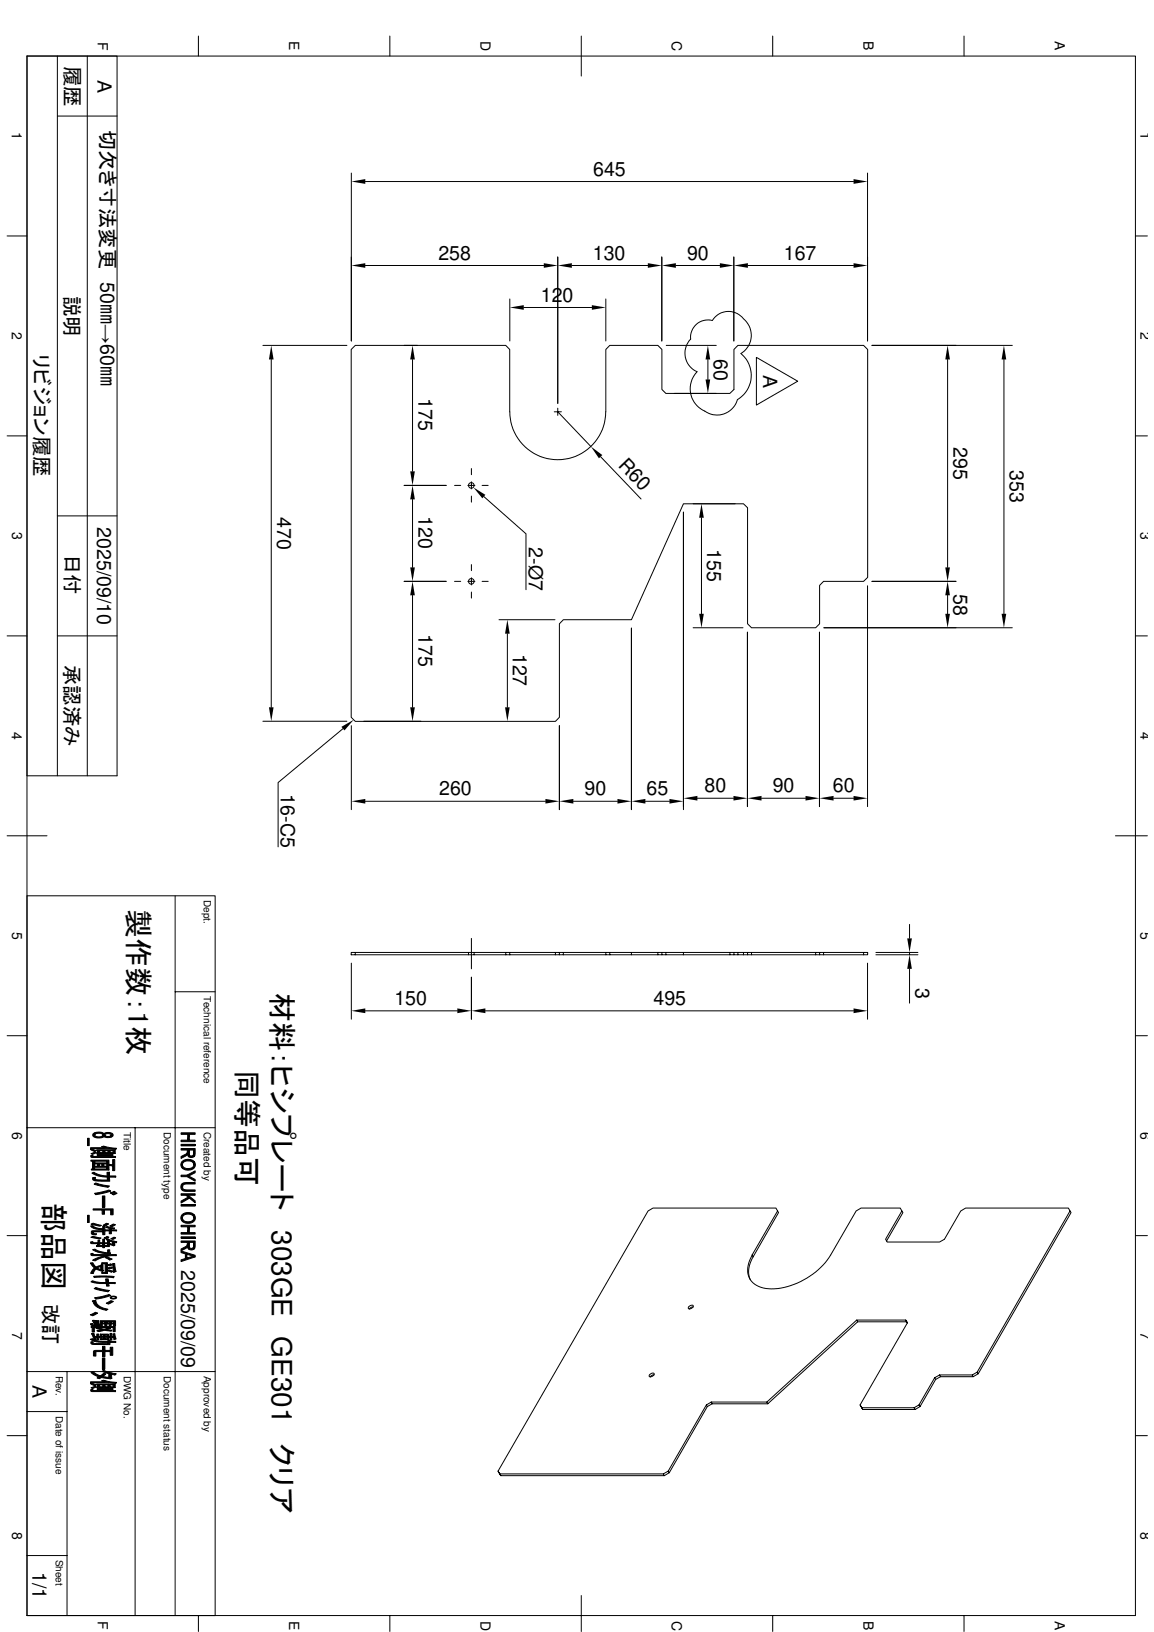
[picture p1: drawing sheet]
<svg xmlns="http://www.w3.org/2000/svg" width="210mm" height="297mm" viewBox="0 0 210 297" stroke-linecap="round" stroke-linejoin="round" font-family="sans-serif">
<g fill="none" stroke="#000" stroke-width=".18">
<path d="M4.9 10.2h201.6v283.8h-201.6zM4.9 10.2h16.4v131h-16.4M10.4 10.2v131M15.9 10.2v131M36.1 6.6v3.6M70.9 6.6v3.6M105.7 6.6v7.2M140.5 6.6v3.6M175.3 6.6v3.6M10.4 21.1h10.9M63.9 31.5v30.6M66.4 33h88.9"/>
<path d="M157.8 31.5v30.6M1.3 42.9h3.6M66.4 48.3h32.5M92.7 54.4v7.7M95.3 56h12.4M101.5 46.8v26.6M104 48.3h13.8M110.2 54.4v7.7M120.4 46.8v15.3M122.9 48.3h8M133.5 46.8v15.3M135.2 58a3.4 3.4 0 0 0-5.6 .3"/>
<path d="M135.2 58a3.9 3.9 0 0 1-.4 6.3 5.1 5.1 0 0 1-.7 8.4 3.9 3.9 0 0 1-6.3 1.9 4.5 4.5 0 0 1-1-7 3.7 3.7 0 0 1-1.2-5.9 3.2 3.2 0 0 1 4-3.4M136 48.3h19.3M206.5 42.9h2.2M1.3 79.3h3.6M47.8 62.9h15.3M49.3 65.4v63.3M63.9 63.6l.7-.7h27.4l.7 .7v11.4a8.7 8.7 0 0 0 8.8 8.7 8.7 8.7 0 0 0 8.7-8.7v-11.4l.7-.7h8.8l.7 .7v7.3l.7 .7h11.7l.7-.7v-7.3l.7-.7h22.9l.7 .7v41.5l-.7 .7h-7.3l-.7 .8v6.9l-.7 .8h-11.7l-.7-.8v-21.1l-.8-.7h-10.9l-9.4 21.1h-12.4l-.8 .7v17.1l-.7 .7h-36.4l-.7-.7zM73.5 62.9h2.5M75 65.4v20.4M100.8 75h1.3M101.5 74.3v1.3M101.5 75l6 6.3"/>
<path d="M121.2 62.9h9.1M122.6 71.6h7.7M128.8 65.4v3.7M137.6 65l7.5 4.4-7.5 4.3zM140.1 69.4h.1M158.6 62.9h25.5M172.4 65.4v37.9M182.6 65.4v46.3M206.5 79.3h2.2M10.4 93.9h10.9M73.5 88.3h7.7M75 90.9v12.4"/>
<path d="M82.7 88.3h1.1M85.1 88.3h1.3M85.7 85.3v1.1M85.7 87.7v1.3M85.7 90.3v1.1M87.7 88.3h1.1M88 90.4l7.7 6.8v10.1M109.2 83.1l7.4 7.7M124.3 93.2v54.2M126.1 91.7h7.6M127.6 94.2v17.5M1.3 115.7h3.6"/>
<path d="M10.4 115.7h10.9M73.5 105.8h7.7M75 108.4v20.3M82.7 105.8h1.1M85.1 105.8h1.3M85.7 102.8v1.1M85.7 105.2v1.3M85.7 107.8v1.1M87.7 105.8h1.1M90.8 112.8h10.1M92.3 115.3v13.4M114.9 114.3v33.1"/>
<path d="M126.1 114.3h9M136 115.1v31.7M149.1 115.1v31.7M149.9 114.3h34.2M157.8 106.6v40.2M158.6 105.8h15.3M172.4 108.4v3.3M206.5 115.7h2.2M47.8 131.3h15.3M62.4 132.6l-11.8 9.8v11.7M63.9 132.1v15.3M66.2 131.3h10.4"/>
<path d="M101.7 132.1v15.3M1.3 152.1h7.3M66.4 145.8h32.8M104.3 145.8h8M117.4 145.8h4.4M126.9 145.3h6.5M138.5 145.3h8M151.6 145.3h3.7M202.9 152.1h5.8M4.9 163h34.2v131M31.9 163v131M63.9 175.3v10.2"/>
<path d="M64.6 173.4h-.7v.4h.7v-.4h36.4M85.2 173.4v.4M85.7 170.8v5.5M85.7 177.9v7.6M86.2 173.4v.4M92 173.4v.4M92.7 173.4v.4M101.7 173.4h-.7v.4h-36.4M102.5 173.4h-.8v.4h-.7M110.2 173.4v.4M110.9 173.4v.4M114.9 173.4h-12.4v.4h-.8"/>
<path d="M119.7 173.4v.4M120.4 173.4v.4M121.1 173.4v.4M124.3 173.4h-9.4v.4h-12.4M132.8 173.4v.4M133.5 173.4v.4M134.2 173.4v.4M135.2 173.4h-10.9v.4h-9.4M136 173.4h-.8v.4h-10.9M136.7 173.4h-.7v.4h-.8M148.4 173.4h-11.7v.4h-.7M149.1 173.4h-.7v.4h-11.7"/>
<path d="M149.8 173.4h-.7v.4h-.7M149.8 173.8h7.3v-.4h.7v.4h-.7M157.1 173.4h-7.3v.4h-.7M157.8 175.3v10.2M159.3 173.4h7.7M159.3 173.8h7.7M165.4 168.3v2.5M165.4 173.4v.4M165.4 176.3v6.3M1.3 188.5h3.6M31.9 180.5h7.2M66.4 184h16.8"/>
<path d="M88.3 184h67M206.5 188.5h2.2M4.9 205.3h34.2M15.9 207.2h.3v1.3h-.3zM16.4 209.2l.4-.1 .7 .3-.4 .2zM16.5 208.9h2.5l.1-.2 2.1 .3-.2 .2-1.2-.2-3.3 .1zM16.5 210.3h.4l.1 .2h4v.2h-4.3l-.2-.2zM16.5 211.2h3.3v.7l.7 .1v-.9h.4v2h-.4v-.9l-.7-.1v.9a2.42 2.42 0 0 1-.4-1.7h-2.2v.6l-.4 .9v-1.5h-.3zM16.6 210l.7-.3 .2 .1-.7 .3zM16.7 213.5l.4-.1 1 .4 1.4 .2v.2l-1.8-.2zM16.8 214.3h.6l-.1 .6-.4-.2zM16.9 206.4l.3-.2v.4a.98 .98 0 0 0 1.5 0v.4l-.7 .1a.8 .8 0 0 1-1.1-.6z"/>
<path d="M17.1 215.5l.3-.2 2.5 .6-.3 .2zM17.2 206.2l.4-.1a1.75 1.75 0 0 1 1.3 .2 1.18 1.18 0 0 1 1.7 .3l-.1 .2-.3 .2v-.4a.73 .73 0 0 0-1.1 0l-.1 .3-.1-.1-.2 .2v-.4a.98 .98 0 0 0-1.5 0zM17.2 211.3v.4h2.2v.2h-.5l-.4 .4v-.4h-.4l-.4 .4v-.4h-.5zM17.2 212.3h.5l.4-.4v.4h.4l.4-.4v.4h.5v.5v-.4h-2.2zM17.2 211.9v.9h2.2v-.5l.4 .7h-3.2v-.2h.2zM17.2 217.2l2.6-.6 .4 .2-2.6 .6h-.2zM17.3 214.5l.4 .2 1.8 .1 .4-1.4 .1 1.6-2.6-.1zM17.6 209.3h3.4v.7l-.4-.2v-.4h-.6l-.4 .4v-.4h-.5l-.4 .4v-.4h-.6l-.4 .4v-.4h-.1zM17.6 209.8l.5-.4v.4h.6l.4-.4v.4h.5l.4-.4v.4h.6l.4 .2h-3.4zM17.7 210.1h2.9v.2h-2.9zM18.5 208.7l.4-.1 .2 .1-.1 .2zM18.6 217.7h.5v2h-.5z"/>
<path d="M19.1 206.6a.73 .73 0 0 0 1.1 0v.4l-.4 .1-.8-.2zM19.5 213.4h.4l-.4 1.4zM19.9 213.4v.6h1.2l-.1 .3-1.1-.1zM20 217.1l.7-.3 .3 .2-.7 .3zM20.4 217.4l.7-.3 .2 .1-.6 .3zM24.6 205.3v88.7M32.9 207.5h1.2l.3-1v1h1.1v.3h-2.6zM32.9 206.2h2.6v.3h-1.1l-.3 1v-1h-1.2zM32.9 208.3h2.6v.3h-2.6zM32.9 210.5l1-.5 .2-.4v.5l-.1 .2-1.1 .5zM32.9 209h2.6l-.1 1.4-.1 .1-.1-1.2h-.8l-.1 1.2-.2-.4v-.8h-1.2zM32.9 213.9h1.1l1.5 .8v.3l-1.5-.8h-1.1z"/>
<path d="M32.9 218.6l1.3-.7 .3 .2-1.6 .9zM32.9 217.3h2.6v.3h-2.6zM32.9 219.2h2.6v.3h-2.6zM33.1 215.5l.1-.1v.6a.56 .56 0 0 0 .8 .6h1.5v.2h-1.5a.84 .84 0 0 1-1-.3 .84 .84 0 0 1 .1-1zM33.2 211.3l.7-.3 .7 .1 .7 .3-.1 .6a1.15 1.15 0 0 0-1.8-.4l-.2 .3v.7l-.3-.5v-.4zM33.2 212a1.16 1.16 0 0 0 2 .3l.1-.9 .2 .3v.6l-.4 .5-.5 .1h-.8l-.5-.2zM33.2 215.4l.7-.2h1.6v.3h-1.5a.58 .58 0 0 0-.8 .5zM33.8 217.6h.4l1.3 1v.3zM34 213.9l1.5-.8v.3l-1.2 .7zM34.4 209.3v.6a.42 .42 0 0 0 .4 .5 .42 .42 0 0 0 .4-.4l.1 .5-.4 .2-.5-.1zM1.3 224.9h3.6M15.9 221.2h.3v1.3h-.3z"/>
<path d="M16.4 239.3l.9-.5 .5 .2-.9 .5zM16.4 229.9l.5-.1 .1 .3a.61 .61 0 0 0 1.1 .3l.3-.1v.8v-.6l-.7 .3-.1 .2-.2-.1-.2 .3v-.4zM16.5 223.1h.4l.6 .4 1.2 .1v.4v-.2l-1.7-.2zM16.5 226h.4l.1 .2h.8v.5v-.3h-1.1l-.2-.1zM16.5 225.2l.4-.2 1.5 .3-.3 .2zM16.5 228.2l.4-.1 .1 .2h4.2v.2l-1.8 .2-.1 .3-.1-.5h-2.4l-.3-.1zM16.6 233.3l.2-.2 1.1 .3h1.4v.2h-1.7zM16.6 222.8l.3-.2 1.5 .4-.2 .2zM16.7 224.1l2-.1v-.8h.4v.7h.8v.1h-.8v.7h-.4v-.5h-1.6l-.1 .5h-.2l-.2-.2zM16.8 236.8l.6-.1 .1 .5 .4 .4 .9 .5 .8 .2-.3 .2-1.5-.5-.5-.4-.4-.7zM16.8 229.4l1.1-.5 1.3-.4v.4l-.2-.1-.4 .1-1.3 .6zM16.8 227.5l.5-.1 .6 .3 1.5 .3h.2v-.5h.4v.5l.1 .1-.3 .2-1.1-.2-1-.2z"/>
<path d="M16.9 220h3.7v1.1h-.5v-.9h-1.1v.8h-.4v-.8h-1.7zM16.9 231l.3-.2v.4l-.2 .6h-.5zM17 224.3v.2l.6 .1-.1 .1h-.5zM17 232.3h3.8a.37 .37 0 0 1-.6 .2h-3.1zM17.1 234.5l.3-.2 2.5 .6-.3 .2zM17.2 236.2l2.6-.6 .4 .2-2.7 .7zM17.7 230.8l.7 .3v-1h.3v1.1h.2l-.3 .2-.8-.3-.2-.1zM17.8 225.7h.3v1h.6v-1.2h.3v1.2h.6l.1-1.2 .9 .4-.1 .6v-.4l-.6-.2v1h-.9v.2h-.3v-.2h-1.2v-.2h.3zM18.1 226.2h.6v.5v-.3h-.6zM18.5 231.6h.6l.4 .2h-1zM18.5 229.8h1v1.3l1.1 .3-.3 .2-.8-.3v.5l-.4-.2v-1.6h-.6zM18.8 223l.5-.3 .4 .1-.5 .3z"/>
<path d="M18.9 225.3l.6-.3 .3 .2-.5 .3zM19 226.2h.6v.2h-.6zM19.2 223.4l.3-.2 1.3 .3-.1 .2-.4-.1v1h-.4v-1zM19.2 232.8h.5l-.3 1.3zM19.3 225.6l.4-.1-.1 1.2v-.9zM19.3 237.2l.9-.5 .4 .2-.9 .5zM19.4 228.7l.5 .3v.3l-.6-.3zM19.6 230.2l.6-.2 .2 .2-.5 .2zM19.6 230.8l.7-.2 .2 .2-.6 .2zM19.7 232.9l.2 1.2h-.5zM19.7 233.4h1.3v.2h-1.3zM19.9 225.9v.4l.6 .2 .1-.6h.1l.2 .7-.3 .2-.7-.3z"/>
<path d="M19.9 229l.5 .2-.5 .1zM20 223.1l.6-.3 .4 .1-.6 .4zM20.1 236.1l.6-.2 .3 .1v.2l-.3-.2a.33 .33 0 0 0-.3 0 .33 .33 0 0 0-.1 .4l-.2-.2zM20.2 225.5l.5-.3 .3 .1-.4 .3zM20.3 223.6v.3h.9v.1h-.9zM20.3 236.2l.4 .1 .3-.1v-.2l.2 .1a.5 .5 0 0 1-.3 .4 .5 .5 0 0 1-.6-.1zM20.5 230h.3l.3 1.4-.4 .2zM20.6 231.6h.1zM20.7 225.9l.6 .1-.2 .2-.3-.1zM32.9 224.3h1.2l.3-1v1h1.1v.3h-2.6zM32.9 223h2.6v.3h-1.1l-.3 1v-1h-1.2zM32.9 225.1h2.6v.3h-2.6z"/>
<path d="M32.9 227.3l1-.5 .2-.4v.5l-.2 .3-1 .5zM32.9 225.9h2.6l-.1 1.3-.1 .2-.1-1.3h-.8v1.3l-.3-.4v-.9h-1.2zM32.9 227.7l2.6 .8v.3l-1.5-.5-.3 .8v-.9l-.8-.2zM32.9 229.3l.8-.2 .3-.8v.7l1.2-.4 .3 .2-2.6 .8zM33.1 221.1l.6-.4h1l.6 .3-.1 .7a1.15 1.15 0 0 0-1.8-.4l-.2 .3v.7l-.1-.1a.83 .83 0 0 1 0-1.1zM33.2 221.7l.1 .3 .2 .2 .9 .2a.77 .77 0 0 0 .8-.7l.1-.7 .2 .4v.6l-.4 .4-.7 .3-.6-.1-.5-.2zM34.4 226.1v.6a.42 .42 0 0 0 .4 .5 .42 .42 0 0 0 .4-.4l.1 .6-.4 .1-.5-.1zM125.2 237.9a.55 .55 0 0 1 .9-.2 .58 .58 0 0 1-.9 .4zM126.1 237.9h-.3l-.4 .4M137 228.7a4.5 4.5 0 0 0-.5 4.2M137 228.7l4.6-8-.5-.8h-22.3l-.9 .5-27.3 47.4 .5 .8-.2-.3h29.7M141.4 220.4l-4.6 8 .2 .3"/>
<path d="M161.3 225.8l2.9-5.1-.5-.8h-7.1l-.9 .5-4.6 8a13.5 13.5 0 0 1-11.2 6.2 3.7 3.7 0 0 1-3.9-3.1l.2-1.7 .6-1.4M164 220.4l-2.9 5.2 .3 .5h9.5l.9-.5 3-5.2 .8-.5h18.7l.5 .8-16.9 29.3M194.6 220.4l-16.9 29.3 .2 .3-.9 .6M206.5 224.9h2.2M4.9 256.9h7.3M4.9 249.6h34.2M12.2 249.6v44.4M16.4 243.8l.5-.1 .2 .1v.3zM16.4 251.8l.4-.1 .7 .4-.3 .1zM16.5 240.9h.4v.2l.3 .1 .1-.2 .7-.1 .1 .1-.6 .1a.84 .84 0 0 1-1 0zM16.5 251.5h2.5l.1-.2 2.1 .3-.2 .2-1.1-.1h-3.4zM16.5 252.9h.4l.1 .2h4v.2h-4.3l-.2-.1z"/>
<path d="M16.5 244.2h.4v.3h.2l2.5 .1v-.7h.4v.2h1.1v.2h-1.1v.4h-3l-.4-.1zM16.6 249.8l.3-.2 .5 .5 .7 .2-.1 .3-.7-.3zM16.6 252.6l.7-.3 .2 .1-.7 .3zM16.6 241.4h4.4v1h-.4v-.8h-3.4v.8h-.4v-.8h-.2zM16.6 242.8l.5-.1 .4 1.2h-.3l-.1 .2v-.3zM16.9 240.3l1.1 .1-.1 .1h-1.1zM17 240.6h.9v.1h-.9zM17 245.9l.3-.1h1.3v-.8h.5v.8h.9v-.6h.5v1.5h-.5v-.7h-.9v.9h-.5v-.9h-1l-.2 .1v.7h-.4zM17.1 240.8h.8l.1 .1h-.9zM17.2 241h.1v.2zM17.2 243.9l.7 .2h1.7v.5v-.3h-1.7l-.8-.2zM17.3 241.2h.9v-.8h2.8v.9h-.4v-.7h-.4v.7h-.3v-.7h-.4v.7h-.5v-.7h-.4v.7h-1.3z"/>
<path d="M17.4 241.8l.4-.2 1.1 .3 .5-.1 .1 .2 .9 .1-.2 .2-1.2-.2-.4 .1-.1-.2zM17.6 251.9h3.4v.7l-.4-.2v-.3h-.6l-.4 .3v-.3h-.5l-.4 .3v-.3h-.6l-.4 .3v-.3h-.1zM17.6 252.4l.5-.3v.3h.6l.4-.3v.3h.5l.4-.3v.3l1 .2h-3.4zM17.6 242.2l.9-.2 .1 .2-.7 .2zM17.6 242.8h.3v.4h.3v-.4l.3 .2v.7h.4v-.5l.2-.2v.7l.6 .1h-1.5v-.4h-.3v.5h-.3v-.5h-.3l-.1-.2h.4zM17.7 252.7h2.9v.2h-2.9zM18.1 250.3l.2 .1 .4-.3v.4l1.2 .2v-.9l.3 .1 .2 .9-.4 .2-1.5-.3-.4 .2-.4-.1 .3-.2zM18.2 242.8h1.5v.4h.3v-.5h.3v.5h.3v.2h-.3v.5h-.3v-.5h-.3v.4l-.2-.1v-.7h-.4l-.2 .2v-.2zM18.5 251.3l.4-.1 .2 .1-.1 .2zM18.5 243.2h.4v.5v-.3h-.4zM18.6 249.6l.2-.2 1.1 .4v.9v-.7zM18.6 240.6v.2h.4v.2h-.4z"/>
<path d="M18.6 247.2h.5v2h-.5zM18.7 250.1l.2-.1 .3 .1-.5 .4zM19.1 243.2h.4v.2h-.4zM19.4 241.8l.5-.2 .2 .2-.6 .2zM19.5 240.6v.2h.4v.2h-.4zM20.2 249.9l.9 .1-.2 .3-.6-.2zM20.2 240.6v.2h.4v.2h-.4zM20.6 242.8l.3-.1 .2 1-.3 .1zM20.8 243.8h.1M118.1 250.2a.55 .55 0 0 1 .9-.1 .58 .58 0 0 1-.9 .3zM119 250.2l-.3 .1-.4 .3M128.5 255.7l-7 12.1 .2 .3-.9 .5"/>
<path d="M129.4 255.2l-.9 .5 .2 .3-7 12.1M139.5 255.2h-10.1l.1 .3-.8 .5M155.8 240.3l-16.3 14.9 .2 .3h-10.2M156 240.6h8.9l-.2-.3 .3 .5-.1-.2M156.4 255.7l.3 .5M164.7 240.3h-8.9l.2 .3-16.3 14.9M165 240.8l-8.6 14.9 .5 .8-.2-.3h9.6M167.2 255.7l-.9 .5 .2 .3h-9.6M170 250.8l-2.8 4.9 .1 .3-.8 .5M170.9 250.3l-.9 .5 .2 .3-2.9 4.9M176.8 250.3h-5.9l.2 .3-.9 .5M177.7 249.7l-.9 .6 .2 .3h-5.9"/>
<path d="M1.3 261.3h3.6M90.6 267.8l.3 .5M121.5 267.8l-.9 .5 .2 .3h-29.7M206.5 261.3h2.2M4.9 283.1h7.3M36.1 294v2.9M70.9 294v2.9M105.7 290.4v6.5M140.5 294v2.9M175.3 294v2.9"/>
<circle cx="85.7" cy="88.3" r=".51"/>
<circle cx="85.7" cy="105.8" r=".51"/>
</g>
<g fill="#000">
<path d="M63.9 33l2.5-.4v.9zM155.3 32.6l2.5 .4-2.5 .5zM63.9 48.3l2.5-.4v.8zM92.7 56l2.6-.5v.9zM98.9 47.9l2.6 .4-2.6 .4zM101.5 48.3l2.5-.4v.8zM107.7 55.5l2.5 .5-2.5 .4zM117.8 47.9l2.6 .4-2.6 .4zM120.4 48.3l2.5-.4v.8zM130.9 47.9l2.6 .4-2.6 .4zM133.5 48.3l2.5-.4v.8zM155.3 47.9l2.5 .4-2.5 .4z"/>
<path d="M49.3 62.9l.5 2.5h-.9zM75 62.9l.5 2.5h-.9zM128.8 62.9l.4 2.5h-.9zM128.3 69.1h.9l-.4 2.5zM172.4 62.9l.4 2.5h-.9zM182.6 62.9l.4 2.5h-.8zM74.6 85.8h.9l-.5 2.5zM75 88.3l.5 2.6h-.9zM86.1 88.7l2.2 1.4-.6 .6zM107.5 81.3l2.1 1.5-.7 .6zM127.6 91.7l.4 2.5h-.8zM74.6 103.3h.9l-.5 2.5z"/>
<path d="M75 105.8l.5 2.6h-.9zM92.3 112.8l.4 2.5h-.8zM127.2 111.7h.8l-.4 2.6zM171.9 111.7h.9l-.4 2.6zM172.4 105.8l.4 2.6h-.9zM171.9 103.3h.9l-.4 2.5zM182.2 111.7h.8l-.4 2.6zM48.9 128.7h.9l-.5 2.6zM62.1 132.3l2.2-1.3-1.6 1.9zM74.6 128.7h.9l-.5 2.6zM91.9 128.7h.8l-.4 2.6zM63.9 145.8l2.5-.4v.9z"/>
<path d="M99.2 145.4l2.5 .4-2.5 .5zM101.7 145.8l2.6-.4v.9zM112.3 145.4l2.6 .4-2.6 .5zM114.9 145.8l2.5-.4v.9zM121.8 145.4l2.5 .4-2.5 .5zM124.3 145.3l2.6-.4v.8zM133.4 144.9l2.6 .4-2.6 .4zM136 145.3l2.5-.4v.8zM146.5 144.9l2.6 .4-2.6 .4zM149.1 145.3l2.5-.4v.8zM155.3 144.9l2.5 .4-2.5 .4zM165 170.8h.9l-.5 2.6z"/>
<path d="M165.4 173.8l.5 2.5h-.9zM63.9 184l2.5-.5v.9zM83.2 183.5l2.5 .5-2.5 .4zM85.7 184l2.6-.5v.9zM155.3 183.5l2.5 .5-2.5 .4zM17.2 241h.1v.2z"/>
<path d="M15.9 207.2h.3v1.3h-.3z" fill-rule="evenodd"/>
<path d="M16.8 214.3h.6l-.1 .6-.4-.2z" fill-rule="evenodd"/>
<path d="M16.4 209.2l.4-.1 .7 .3-.4 .2z" fill-rule="evenodd"/>
<path d="M16.6 210l.7-.3 .2 .1-.7 .3z" fill-rule="evenodd"/>
<path d="M16.9 206.4l.3-.2v.4a.98 .98 0 0 0 1.5 0v.4l-.7 .1a.8 .8 0 0 1-1.1-.6z" fill-rule="evenodd"/>
<path d="M18.5 208.7l.4-.1 .2 .1-.1 .2z" fill-rule="evenodd"/>
<path d="M17.2 211.3v.4h2.2v.2h-.5l-.4 .4v-.4h-.4l-.4 .4v-.4h-.5z" fill-rule="evenodd"/>
<path d="M17.2 212.3h.5l.4-.4v.4h.4l.4-.4v.4h.5v.5v-.4h-2.2z" fill-rule="evenodd"/>
<path d="M16.7 213.5l.4-.1 1 .4 1.4 .2v.2l-1.8-.2z" fill-rule="evenodd"/>
<path d="M17.2 211.9v.9h2.2v-.5l.4 .7h-3.2v-.2h.2z" fill-rule="evenodd"/>
<path d="M19.5 213.4h.4l-.4 1.4z" fill-rule="evenodd"/>
<path d="M17.1 215.5l.3-.2 2.5 .6-.3 .2z" fill-rule="evenodd"/>
<path d="M17.3 214.5l.4 .2 1.8 .1 .4-1.4 .1 1.6-2.6-.1z" fill-rule="evenodd"/>
<path d="M17.2 217.2l2.6-.6 .4 .2-2.6 .6h-.2z" fill-rule="evenodd"/>
<path d="M19.1 206.6a.73 .73 0 0 0 1.1 0v.4l-.4 .1-.8-.2z" fill-rule="evenodd"/>
<path d="M17.7 210.1h2.9v.2h-2.9z" fill-rule="evenodd"/>
<path d="M17.2 206.2l.4-.1a1.75 1.75 0 0 1 1.3 .2 1.18 1.18 0 0 1 1.7 .3l-.1 .2-.3 .2v-.4a.73 .73 0 0 0-1.1 0l-.1 .3-.1-.1-.2 .2v-.4a.98 .98 0 0 0-1.5 0z" fill-rule="evenodd"/>
<path d="M16.5 211.2h3.3v.7l.7 .1v-.9h.4v2h-.4v-.9l-.7-.1v.9a2.42 2.42 0 0 1-.4-1.7h-2.2v.6l-.4 .9v-1.5h-.3z" fill-rule="evenodd"/>
<path d="M17.6 209.3h3.4v.7l-.4-.2v-.4h-.6l-.4 .4v-.4h-.5l-.4 .4v-.4h-.6l-.4 .4v-.4h-.1z" fill-rule="evenodd"/>
<path d="M17.6 209.8l.5-.4v.4h.6l.4-.4v.4h.5l.4-.4v.4h.6l.4 .2h-3.4z" fill-rule="evenodd"/>
<path d="M20 217.1l.7-.3 .3 .2-.7 .3z" fill-rule="evenodd"/>
<path d="M16.5 210.3h.4l.1 .2h4v.2h-4.3l-.2-.2z" fill-rule="evenodd"/>
<path d="M19.9 213.4v.6h1.2l-.1 .3-1.1-.1z" fill-rule="evenodd"/>
<path d="M16.5 208.9h2.5l.1-.2 2.1 .3-.2 .2-1.2-.2-3.3 .1z" fill-rule="evenodd"/>
<path d="M20.4 217.4l.7-.3 .2 .1-.6 .3z" fill-rule="evenodd"/>
<path d="M32.9 210.5l1-.5 .2-.4v.5l-.1 .2-1.1 .5z" fill-rule="evenodd"/>
<path d="M32.9 218.6l1.3-.7 .3 .2-1.6 .9z" fill-rule="evenodd"/>
<path d="M34.4 209.3v.6a.42 .42 0 0 0 .4 .5 .42 .42 0 0 0 .4-.4l.1 .5-.4 .2-.5-.1z" fill-rule="evenodd"/>
<path d="M33.2 211.3l.7-.3 .7 .1 .7 .3-.1 .6a1.15 1.15 0 0 0-1.8-.4l-.2 .3v.7l-.3-.5v-.4z" fill-rule="evenodd"/>
<path d="M32.9 207.5h1.2l.3-1v1h1.1v.3h-2.6z" fill-rule="evenodd"/>
<path d="M32.9 206.2h2.6v.3h-1.1l-.3 1v-1h-1.2z" fill-rule="evenodd"/>
<path d="M32.9 209h2.6l-.1 1.4-.1 .1-.1-1.2h-.8l-.1 1.2-.2-.4v-.8h-1.2z" fill-rule="evenodd"/>
<path d="M34 213.9l1.5-.8v.3l-1.2 .7z" fill-rule="evenodd"/>
<path d="M32.9 213.9h1.1l1.5 .8v.3l-1.5-.8h-1.1z" fill-rule="evenodd"/>
<path d="M33.1 215.5l.1-.1v.6a.56 .56 0 0 0 .8 .6h1.5v.2h-1.5a.84 .84 0 0 1-1-.3 .84 .84 0 0 1 .1-1z" fill-rule="evenodd"/>
<path d="M33.2 215.4l.7-.2h1.6v.3h-1.5a.58 .58 0 0 0-.8 .5z" fill-rule="evenodd"/>
<path d="M33.8 217.6h.4l1.3 1v.3z" fill-rule="evenodd"/>
<path d="M32.9 217.3h2.6v.3h-2.6z" fill-rule="evenodd"/>
<path d="M33.2 212a1.16 1.16 0 0 0 2 .3l.1-.9 .2 .3v.6l-.4 .5-.5 .1h-.8l-.5-.2z" fill-rule="evenodd"/>
<path d="M15.9 221.2h.3v1.3h-.3z" fill-rule="evenodd"/>
<path d="M16.9 231l.3-.2v.4l-.2 .6h-.5z" fill-rule="evenodd"/>
<path d="M17 224.3v.2l.6 .1-.1 .1h-.5z" fill-rule="evenodd"/>
<path d="M16.4 239.3l.9-.5 .5 .2-.9 .5z" fill-rule="evenodd"/>
<path d="M16.5 226h.4l.1 .2h.8v.5v-.3h-1.1l-.2-.1z" fill-rule="evenodd"/>
<path d="M16.5 225.2l.4-.2 1.5 .3-.3 .2z" fill-rule="evenodd"/>
<path d="M16.4 229.9l.5-.1 .1 .3a.61 .61 0 0 0 1.1 .3l.3-.1v.8v-.6l-.7 .3-.1 .2-.2-.1-.2 .3v-.4z" fill-rule="evenodd"/>
<path d="M16.6 222.8l.3-.2 1.5 .4-.2 .2z" fill-rule="evenodd"/>
<path d="M16.5 223.1h.4l.6 .4 1.2 .1v.4v-.2l-1.7-.2z" fill-rule="evenodd"/>
<path d="M18.1 226.2h.6v.5v-.3h-.6z" fill-rule="evenodd"/>
<path d="M17.7 230.8l.7 .3v-1h.3v1.1h.2l-.3 .2-.8-.3-.2-.1z" fill-rule="evenodd"/>
<path d="M19 226.2h.6v.2h-.6z" fill-rule="evenodd"/>
<path d="M16.8 229.4l1.1-.5 1.3-.4v.4l-.2-.1-.4 .1-1.3 .6z" fill-rule="evenodd"/>
<path d="M16.6 233.3l.2-.2 1.1 .3h1.4v.2h-1.7z" fill-rule="evenodd"/>
<path d="M18.5 231.6h.6l.4 .2h-1z" fill-rule="evenodd"/>
<path d="M16.8 236.8l.6-.1 .1 .5 .4 .4 .9 .5 .8 .2-.3 .2-1.5-.5-.5-.4-.4-.7z" fill-rule="evenodd"/>
<path d="M19.3 225.6l.4-.1-.1 1.2v-.9z" fill-rule="evenodd"/>
<path d="M19.2 232.8h.5l-.3 1.3z" fill-rule="evenodd"/>
<path d="M18.8 223l.5-.3 .4 .1-.5 .3z" fill-rule="evenodd"/>
<path d="M18.9 225.3l.6-.3 .3 .2-.5 .3z" fill-rule="evenodd"/>
<path d="M16.7 224.1l2-.1v-.8h.4v.7h.8v.1h-.8v.7h-.4v-.5h-1.6l-.1 .5h-.2l-.2-.2z" fill-rule="evenodd"/>
<path d="M19.7 232.9l.2 1.2h-.5z" fill-rule="evenodd"/>
<path d="M17.1 234.5l.3-.2 2.5 .6-.3 .2z" fill-rule="evenodd"/>
<path d="M19.4 228.7l.5 .3v.3l-.6-.3z" fill-rule="evenodd"/>
<path d="M16.8 227.5l.5-.1 .6 .3 1.5 .3h.2v-.5h.4v.5l.1 .1-.3 .2-1.1-.2-1-.2z" fill-rule="evenodd"/>
<path d="M17.2 236.2l2.6-.6 .4 .2-2.7 .7z" fill-rule="evenodd"/>
<path d="M19.9 229l.5 .2-.5 .1z" fill-rule="evenodd"/>
<path d="M19.6 230.2l.6-.2 .2 .2-.5 .2z" fill-rule="evenodd"/>
<path d="M19.6 230.8l.7-.2 .2 .2-.6 .2z" fill-rule="evenodd"/>
<path d="M18.5 229.8h1v1.3l1.1 .3-.3 .2-.8-.3v.5l-.4-.2v-1.6h-.6z" fill-rule="evenodd"/>
<path d="M16.9 220h3.7v1.1h-.5v-.9h-1.1v.8h-.4v-.8h-1.7z" fill-rule="evenodd"/>
<path d="M17.8 225.7h.3v1h.6v-1.2h.3v1.2h.6l.1-1.2 .9 .4-.1 .6v-.4l-.6-.2v1h-.9v.2h-.3v-.2h-1.2v-.2h.3z" fill-rule="evenodd"/>
<path d="M19.3 237.2l.9-.5 .4 .2-.9 .5z" fill-rule="evenodd"/>
<path d="M20.6 231.6h.1z" fill-rule="evenodd"/>
<path d="M17 232.3h3.8a.37 .37 0 0 1-.6 .2h-3.1z" fill-rule="evenodd"/>
<path d="M19.2 223.4l.3-.2 1.3 .3-.1 .2-.4-.1v1h-.4v-1z" fill-rule="evenodd"/>
<path d="M19.9 225.9v.4l.6 .2 .1-.6h.1l.2 .7-.3 .2-.7-.3z" fill-rule="evenodd"/>
<path d="M19.7 233.4h1.3v.2h-1.3z" fill-rule="evenodd"/>
<path d="M20 223.1l.6-.3 .4 .1-.6 .4z" fill-rule="evenodd"/>
<path d="M20.1 236.1l.6-.2 .3 .1v.2l-.3-.2a.33 .33 0 0 0-.3 0 .33 .33 0 0 0-.1 .4l-.2-.2z" fill-rule="evenodd"/>
<path d="M20.2 225.5l.5-.3 .3 .1-.4 .3z" fill-rule="evenodd"/>
<path d="M20.5 230h.3l.3 1.4-.4 .2z" fill-rule="evenodd"/>
<path d="M16.5 228.2l.4-.1 .1 .2h4.2v.2l-1.8 .2-.1 .3-.1-.5h-2.4l-.3-.1z" fill-rule="evenodd"/>
<path d="M20.3 223.6v.3h.9v.1h-.9z" fill-rule="evenodd"/>
<path d="M20.3 236.2l.4 .1 .3-.1v-.2l.2 .1a.5 .5 0 0 1-.3 .4 .5 .5 0 0 1-.6-.1z" fill-rule="evenodd"/>
<path d="M20.7 225.9l.6 .1-.2 .2-.3-.1z" fill-rule="evenodd"/>
<path d="M32.9 227.3l1-.5 .2-.4v.5l-.2 .3-1 .5z" fill-rule="evenodd"/>
<path d="M33.1 221.1l.6-.4h1l.6 .3-.1 .7a1.15 1.15 0 0 0-1.8-.4l-.2 .3v.7l-.1-.1a.83 .83 0 0 1 0-1.1z" fill-rule="evenodd"/>
<path d="M34.4 226.1v.6a.42 .42 0 0 0 .4 .5 .42 .42 0 0 0 .4-.4l.1 .6-.4 .1-.5-.1z" fill-rule="evenodd"/>
<path d="M32.9 224.3h1.2l.3-1v1h1.1v.3h-2.6z" fill-rule="evenodd"/>
<path d="M32.9 223h2.6v.3h-1.1l-.3 1v-1h-1.2z" fill-rule="evenodd"/>
<path d="M32.9 225.9h2.6l-.1 1.3-.1 .2-.1-1.3h-.8v1.3l-.3-.4v-.9h-1.2z" fill-rule="evenodd"/>
<path d="M32.9 227.7l2.6 .8v.3l-1.5-.5-.3 .8v-.9l-.8-.2z" fill-rule="evenodd"/>
<path d="M32.9 229.3l.8-.2 .3-.8v.7l1.2-.4 .3 .2-2.6 .8z" fill-rule="evenodd"/>
<path d="M33.2 221.7l.1 .3 .2 .2 .9 .2a.77 .77 0 0 0 .8-.7l.1-.7 .2 .4v.6l-.4 .4-.7 .3-.6-.1-.5-.2z" fill-rule="evenodd"/>
<path d="M16.4 243.8l.5-.1 .2 .1v.3z" fill-rule="evenodd"/>
<path d="M16.6 242.8l.5-.1 .4 1.2h-.3l-.1 .2v-.3z" fill-rule="evenodd"/>
<path d="M16.4 251.8l.4-.1 .7 .4-.3 .1z" fill-rule="evenodd"/>
<path d="M16.6 252.6l.7-.3 .2 .1-.7 .3z" fill-rule="evenodd"/>
<path d="M17 240.6h.9v.1h-.9z" fill-rule="evenodd"/>
<path d="M17.1 240.8h.8l.1 .1h-.9z" fill-rule="evenodd"/>
<path d="M16.9 240.3l1.1 .1-.1 .1h-1.1z" fill-rule="evenodd"/>
<path d="M16.6 249.8l.3-.2 .5 .5 .7 .2-.1 .3-.7-.3z" fill-rule="evenodd"/>
<path d="M16.5 240.9h.4v.2l.3 .1 .1-.2 .7-.1 .1 .1-.6 .1a.84 .84 0 0 1-1 0z" fill-rule="evenodd"/>
<path d="M17.6 242.2l.9-.2 .1 .2-.7 .2z" fill-rule="evenodd"/>
<path d="M18.5 243.2h.4v.5v-.3h-.4z" fill-rule="evenodd"/>
<path d="M18.6 240.6v.2h.4v.2h-.4z" fill-rule="evenodd"/>
<path d="M18.5 251.3l.4-.1 .2 .1-.1 .2z" fill-rule="evenodd"/>
<path d="M19.1 243.2h.4v.2h-.4z" fill-rule="evenodd"/>
<path d="M18.7 250.1l.2-.1 .3 .1-.5 .4z" fill-rule="evenodd"/>
<path d="M17.2 243.9l.7 .2h1.7v.5v-.3h-1.7l-.8-.2z" fill-rule="evenodd"/>
<path d="M17.6 242.8h.3v.4h.3v-.4l.3 .2v.7h.4v-.5l.2-.2v.7l.6 .1h-1.5v-.4h-.3v.5h-.3v-.5h-.3l-.1-.2h.4z" fill-rule="evenodd"/>
<path d="M19.5 240.6v.2h.4v.2h-.4z" fill-rule="evenodd"/>
<path d="M18.6 249.6l.2-.2 1.1 .4v.9v-.7z" fill-rule="evenodd"/>
<path d="M19.4 241.8l.5-.2 .2 .2-.6 .2z" fill-rule="evenodd"/>
<path d="M17.4 241.8l.4-.2 1.1 .3 .5-.1 .1 .2 .9 .1-.2 .2-1.2-.2-.4 .1-.1-.2z" fill-rule="evenodd"/>
<path d="M18.1 250.3l.2 .1 .4-.3v.4l1.2 .2v-.9l.3 .1 .2 .9-.4 .2-1.5-.3-.4 .2-.4-.1 .3-.2z" fill-rule="evenodd"/>
<path d="M17 245.9l.3-.1h1.3v-.8h.5v.8h.9v-.6h.5v1.5h-.5v-.7h-.9v.9h-.5v-.9h-1l-.2 .1v.7h-.4z" fill-rule="evenodd"/>
<path d="M17.7 252.7h2.9v.2h-2.9z" fill-rule="evenodd"/>
<path d="M20.2 240.6v.2h.4v.2h-.4z" fill-rule="evenodd"/>
<path d="M18.2 242.8h1.5v.4h.3v-.5h.3v.5h.3v.2h-.3v.5h-.3v-.5h-.3v.4l-.2-.1v-.7h-.4l-.2 .2v-.2z" fill-rule="evenodd"/>
<path d="M16.6 241.4h4.4v1h-.4v-.8h-3.4v.8h-.4v-.8h-.2z" fill-rule="evenodd"/>
<path d="M17.6 251.9h3.4v.7l-.4-.2v-.3h-.6l-.4 .3v-.3h-.5l-.4 .3v-.3h-.6l-.4 .3v-.3h-.1z" fill-rule="evenodd"/>
<path d="M17.6 252.4l.5-.3v.3h.6l.4-.3v.3h.5l.4-.3v.3l1 .2h-3.4z" fill-rule="evenodd"/>
<path d="M17.3 241.2h.9v-.8h2.8v.9h-.4v-.7h-.4v.7h-.3v-.7h-.4v.7h-.5v-.7h-.4v.7h-1.3z" fill-rule="evenodd"/>
<path d="M16.5 252.9h.4l.1 .2h4v.2h-4.3l-.2-.1z" fill-rule="evenodd"/>
<path d="M16.5 244.2h.4v.3h.2l2.5 .1v-.7h.4v.2h1.1v.2h-1.1v.4h-3l-.4-.1z" fill-rule="evenodd"/>
<path d="M20.6 242.8l.3-.1 .2 1-.3 .1z" fill-rule="evenodd"/>
<path d="M20.2 249.9l.9 .1-.2 .3-.6-.2z" fill-rule="evenodd"/>
<path d="M16.5 251.5h2.5l.1-.2 2.1 .3-.2 .2-1.1-.1h-3.4z" fill-rule="evenodd"/>
</g>
<path d="M18.8 217.7v2M18.8 247.2v2" fill="none" stroke="#000" stroke-width=".44"/>
<path d="M32.9 208.4h2.6M32.9 219.4h2.6M32.9 225.2h2.6" fill="none" stroke="#000" stroke-width=".28"/>
<g font-size="5.3">
<text x="23.3" y="165.5" transform="rotate(90 23.3 165.5)">製作数：1枚</text>
<text x="43.1" y="163" transform="rotate(90 43.1 163)">同等品可</text>
<text x="49.4" y="163" transform="rotate(90 49.4 163)">材料：ヒシプレート　303GE GE301　クリア</text>
<text x="7.9" y="219" transform="rotate(90 7.9 219)">部品図</text>
</g>
<g font-size="3.7">
<text x="11.9" y="11.9" transform="rotate(90 11.9 11.9)">履歴</text>
<text x="18.3" y="21.1" transform="rotate(90 18.3 21.1)">切欠き寸法変更　50㎜→60㎜</text>
<text x="11.8" y="53.9" transform="rotate(90 11.8 53.9)">説明</text>
<text x="6.3" y="64.5" transform="rotate(90 6.3 64.5)">リビジョン履歴</text>
<text x="11.8" y="100.9" transform="rotate(90 11.8 100.9)">日付</text>
<text x="11.8" y="121.1" transform="rotate(90 11.8 121.1)">承認済み</text>
<text x="7.9" y="234.8" transform="rotate(90 7.9 234.8)">改訂</text>
</g>
<g font-size="3.6">
<text x="17.7" y="14.5" transform="rotate(90 17.7 14.5)">A</text>
<text x="107.9" y="32">645</text>
<text x="79.7" y="47.2">258</text>
<text x="107.8" y="47.2">130</text>
<text x="125" y="47.2">90</text>
<text x="142.6" y="47.2">167</text>
<text x="98.4" y="54.9">120</text>
<text x="129.8" y="65.3" transform="rotate(90 129.8 65.3)">60</text>
<text x="138.8" y="68.2" transform="rotate(90 138.8 68.2)">A</text>
<text x="76.1" y="72.5" transform="rotate(90 76.1 72.5)">175</text>
<text x="173.4" y="81.4" transform="rotate(90 173.4 81.4)">295</text>
<text x="112.3" y="84.8" transform="rotate(46 112.3 84.8)">R60</text>
<text x="183.7" y="85.6" transform="rotate(90 183.7 85.6)">353</text>
<text x="17.7" y="95.9" transform="rotate(90 17.7 95.9)">2025/09/10</text>
<text x="50.4" y="94.2" transform="rotate(90 50.4 94.2)">470</text>
<text x="76.1" y="94" transform="rotate(90 76.1 94)">120</text>
<text x="96.2" y="99.6" transform="rotate(90 96.2 99.6)">2-Ø7</text>
<text x="128.7" y="99.9" transform="rotate(90 128.7 99.9)">155</text>
<text x="173.4" y="108.1" transform="rotate(90 173.4 108.1)">58</text>
<text x="76.1" y="115.5" transform="rotate(90 76.1 115.5)">175</text>
<text x="93.3" y="119" transform="rotate(90 93.3 119)">127</text>
<text x="51.1" y="144.6" transform="rotate(90 51.1 144.6)">16-C5</text>
<text x="79.9" y="144.8">260</text>
<text x="106.3" y="144.8">90</text>
<text x="117.6" y="144.8">65</text>
<text x="128.2" y="144.2">80</text>
<text x="140.5" y="144.2">90</text>
<text x="151.5" y="144.2">60</text>
<text x="166.5" y="179.7" transform="rotate(90 166.5 179.7)">3</text>
<text x="71.7" y="182.9">150</text>
<text x="118.9" y="182.9">495</text>
<text x="32.9" y="231.1" transform="rotate(90 32.9 231.1)">2025/09/09</text>
<text x="5.9" y="252.1" transform="rotate(90 5.9 252.1)">A</text>
<text x="5.9" y="286.1" transform="rotate(90 5.9 286.1)">1/1</text>
</g>
<g font-size="2.5">
<text x="17.8" y="7.6" transform="rotate(90 17.8 7.6)">F</text>
<text x="52.6" y="7.5" transform="rotate(90 52.6 7.5)">E</text>
<text x="87.4" y="7.5" transform="rotate(90 87.4 7.5)">D</text>
<text x="122.2" y="7.5" transform="rotate(90 122.2 7.5)">C</text>
<text x="157" y="7.5" transform="rotate(90 157 7.5)">B</text>
<text x="191.9" y="7.5" transform="rotate(90 191.9 7.5)">A</text>
<text x="2.2" y="24" transform="rotate(90 2.2 24)">1</text>
<text x="207.4" y="24" transform="rotate(90 207.4 24)">1</text>
<text x="2.2" y="60.4" transform="rotate(90 2.2 60.4)">2</text>
<text x="207.4" y="60.4" transform="rotate(90 207.4 60.4)">2</text>
<text x="2.2" y="96.8" transform="rotate(90 2.2 96.8)">3</text>
<text x="207.5" y="96.8" transform="rotate(90 207.5 96.8)">3</text>
<text x="2.2" y="133.2" transform="rotate(90 2.2 133.2)">4</text>
<text x="207.4" y="133.2" transform="rotate(90 207.4 133.2)">4</text>
<text x="2.2" y="169.6" transform="rotate(90 2.2 169.6)">5</text>
<text x="207.5" y="169.6" transform="rotate(90 207.5 169.6)">5</text>
<text x="2.2" y="206" transform="rotate(90 2.2 206)">6</text>
<text x="207.5" y="206" transform="rotate(90 207.5 206)">6</text>
<text x="2.2" y="242.4" transform="rotate(90 2.2 242.4)">7</text>
<text x="207.5" y="242.4" transform="rotate(90 207.5 242.4)">7</text>
<text x="2.2" y="278.8" transform="rotate(90 2.2 278.8)">8</text>
<text x="207.5" y="278.8" transform="rotate(90 207.5 278.8)">8</text>
<text x="17.8" y="295.1" transform="rotate(90 17.8 295.1)">F</text>
<text x="52.6" y="295" transform="rotate(90 52.6 295)">E</text>
<text x="87.4" y="295" transform="rotate(90 87.4 295)">D</text>
<text x="122.2" y="295" transform="rotate(90 122.2 295)">C</text>
<text x="157" y="295" transform="rotate(90 157 295)">B</text>
<text x="191.9" y="295" transform="rotate(90 191.9 295)">A</text>
</g>
<g font-size="1.8">
<text x="37.1" y="163.8" transform="rotate(90 37.1 163.8)">Dept.</text>
<text x="37.1" y="181.2" transform="rotate(90 37.1 181.2)">Technical reference</text>
<text x="22.5" y="206" transform="rotate(90 22.5 206)">Title</text>
<text x="29.8" y="206" transform="rotate(90 29.8 206)">Document type</text>
<text x="37.1" y="206" transform="rotate(90 37.1 206)">Created by</text>
<text x="10.2" y="250.4" transform="rotate(90 10.2 250.4)">Rev.</text>
<text x="22.5" y="250.4" transform="rotate(90 22.5 250.4)">DWG No.</text>
<text x="29.8" y="250.4" transform="rotate(90 29.8 250.4)">Document status</text>
<text x="37.1" y="250.4" transform="rotate(90 37.1 250.4)">Approved by</text>
<text x="10.2" y="257.7" transform="rotate(90 10.2 257.7)">Date of issue</text>
<text x="10.2" y="283.9" transform="rotate(90 10.2 283.9)">Sheet</text>
</g>
</svg>
